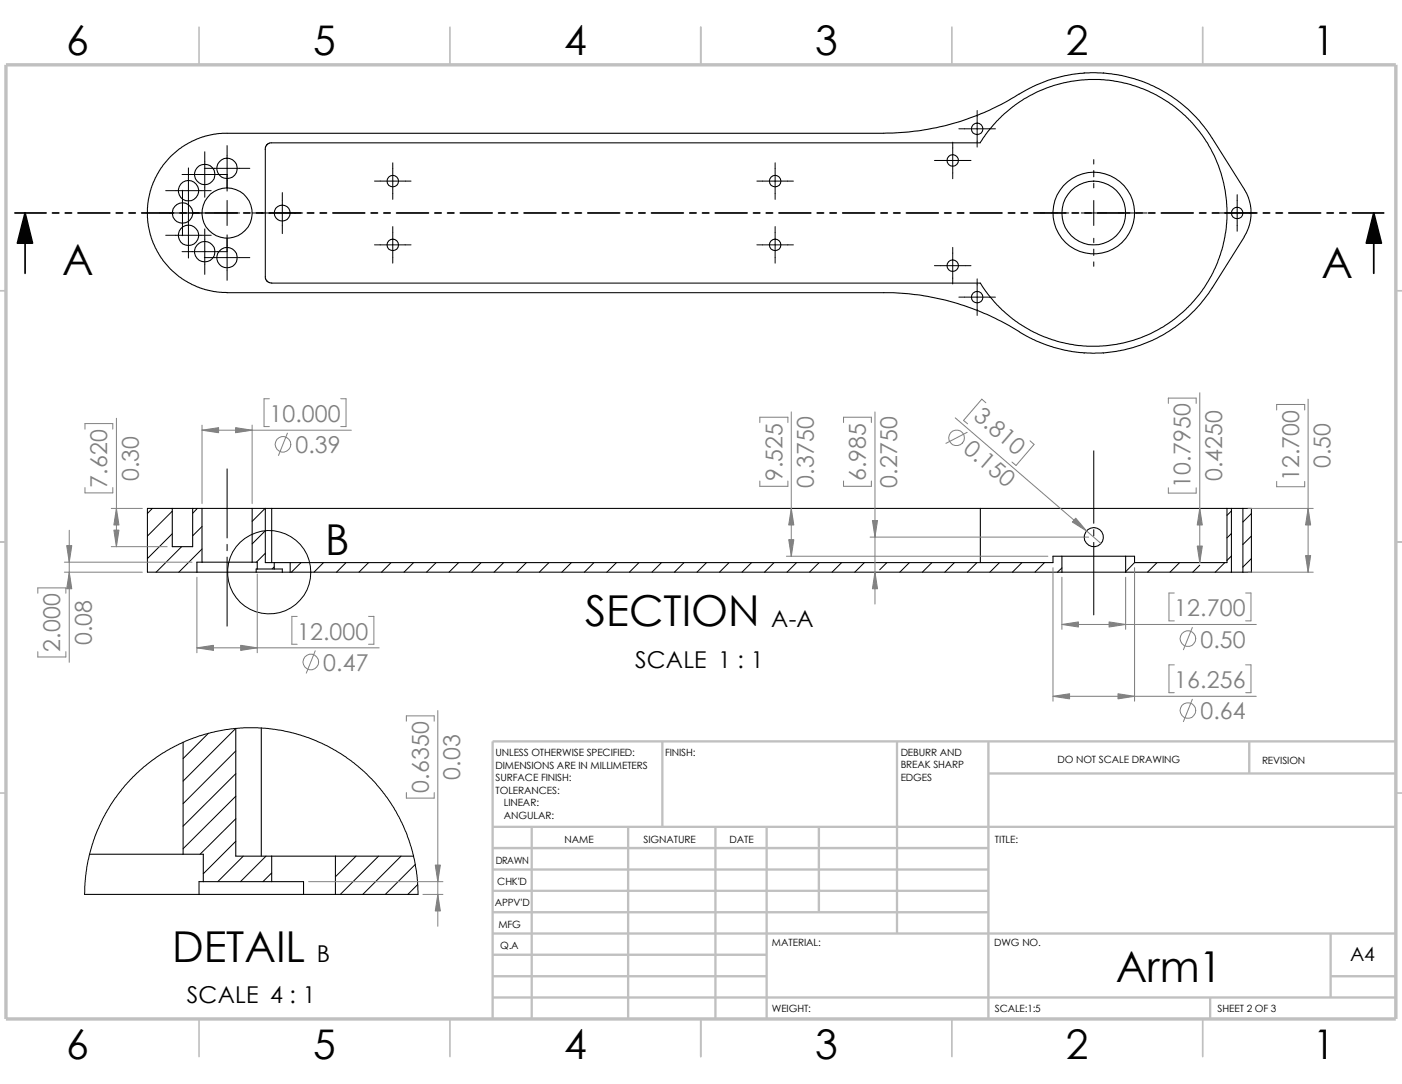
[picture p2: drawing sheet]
<svg xmlns="http://www.w3.org/2000/svg" width="279mm" height="216mm" viewBox="0 0 279 216" stroke-linecap="round" stroke-linejoin="round" font-family="sans-serif">
<g fill="none" stroke="#c0c0c0" stroke-width=".34">
<path d="M39.7 5.4v7.5M89.7 5.4v7.5M139.7 5.4v7.5M189.7 5.4v7.5M239.7 5.4v7.5M-.1 57.9h1.3M278.2 57.9h1.2M-.1 107.9h1.3M278.2 107.9h1.2M-.1 157.9h1.3M278.2 157.9h1.2M39.7 202.9v7.5"/>
<path d="M89.7 202.9v7.5M139.7 202.9v7.5M189.7 202.9v7.5M239.7 202.9v7.5"/>
</g>
<g fill="none" stroke="#c0c0c0" stroke-width=".47">
<path d="M132 147.7v17M178.8 147.7v38.2M197 154.1h81.2M197 147.7v55.2M249 147.7v6.4M278.2 147.7h-180v55.2M98.2 168.9h98.8M98.2 173.2h98.8M98.2 177.4h98.8M98.2 164.7h180M106 164.7v38.2M125.2 164.7v38.2"/>
<path d="M142.6 164.7v38.2M152.8 164.7v38.2M163.2 164.7v17M98.2 194.4h54.6M98.2 185.9h180M98.2 190.2h54.6M98.2 198.7h180M98.2 181.7h98.8M241.2 198.7v4.2M265.2 194.4h13M265.2 185.9v12.8"/>
</g>
<path d="M1.2 12.9h277v190h-277z" fill="none" stroke="#c0c0c0" stroke-width=".68" stroke-linecap="butt"/>
<g fill="none" stroke="#000" stroke-width=".2">
<path d="M33 38h9.1M36.3 34.8h9M36.4 37.9v9M37.5 33.4v18M40.7 33.5h9.1M40.8 30.2v9.1M45.3 29v9.1M45.3 39.9v5M56.3 38.4v8.1M74.6 36.1h7.3M78.3 32.4v7.3M150.8 36.1h7.3"/>
<path d="M154.5 32.4v7.3M186.2 32h7.3M189.9 28.3v7.3M191.1 25.7h7.3M194.7 22v7.3M218 31.8v.9M218 34v1.2M218 36.5v.9M218 39.9v5M246.5 38.8v7.3M31.8 42.4h9.1M33 46.9h9.1"/>
<path d="M36.3 50.1h9M40.7 51.3h9.1M40.8 45.6v9.1M42.8 42.4h5M45.3 46.8v9M50.2 42.4h10.1M74.6 48.8h7.3M78.3 45.1v7.3M150.8 48.8h7.3M154.5 45.1v7.3M186.2 52.9h7.3M189.9 49.3v7.3"/>
<path d="M191.1 59.2h7.3M194.7 55.5v7.3M207.3 42.4h.9M209.5 42.4h1.3M212 42.4h1M215.5 42.4h5M218 47.5v.8M218 49.6v1.3M218 52.2v.8M223 42.4h.9M225.1 42.4h1.3M227.7 42.4h.9"/>
<path d="M242.9 42.4h7.3M45.3 93.4v13.7M218 89.8v14.4M30.4 101.3l-1 1M34.3 101.8l-4.9 5M34.3 106.3l-4.9 5M36.2 108.9l-5.1 5.1M39.3 101.3l-.9 .9M40.3 104.9l-1.9 1.8M40.3 109.3l-4.7 4.7M45.3 108.4v1.3M45.3 111v13.7"/>
<path d="M52.8 101.3l-2.6 2.5M52.9 105.7l-2.7 2.6M52.9 110.2l-1.8 1.8M54.7 112.9l-.5 .4M60 112.1l-1.9 1.9M64.5 112.1l-1.9 1.9M69 112.1l-1.9 1.9M73.4 112.1l-1.9 1.9M77.9 112.1l-1.9 1.9M82.4 112.1l-1.9 1.9M86.9 112.1l-1.9 1.9M91.4 112.1l-1.9 1.9"/>
<path d="M95.9 112.1l-1.9 1.9M100.4 112.1l-1.9 1.9M104.9 112.1l-1.9 1.9M109.4 112.1l-1.9 1.9M113.9 112.1l-1.9 1.9M118.4 112.1l-1.9 1.9M122.9 112.1l-2 1.9M127.3 112.1l-1.9 1.9M131.8 112.1l-1.9 1.9M136.3 112.1l-1.9 1.9M140.8 112.1l-1.9 1.9M145.3 112.1l-1.9 1.9"/>
<path d="M149.8 112.1l-1.9 1.9M154.3 112.1l-1.9 1.9M158.7 112.1l-1.9 1.9M163.2 112.1l-1.9 1.9M167.7 112.1l-1.9 1.9M172.3 112.1l-2 1.9M176.7 112.1l-1.4 1.4M181.2 112.1l-1.9 1.9M185.7 112.1l-1.9 1.9M190.2 112.1l-1.9 1.9M194.7 112.1l-1.9 1.9M199.2 112.1l-1.9 1.9"/>
<path d="M203.7 112.1l-1.9 1.9M208.2 112.1l-2 1.9M211.6 113.1l-.9 .9M218 105.5v1.3M218 108v14.5M226.1 112.1l-1.8 1.8M230.6 112.1l-1.9 1.9M235.1 112.1l-1.9 1.9M239.1 112.6l-1.4 1.4M244.1 112.1l-1.9 1.9M245.4 106.3l-.9 .8M245.4 110.7l-.9 .9"/>
<path d="M245.4 101.8l-.9 .9M249.4 102.3l-1.7 1.7M249.4 106.8l-1.7 1.7M249.4 111.3l-1.7 1.6M41.5 146l-5 5.1M47 145.1l-10.5 10.5M47 149.6l-10.5 10.5M47 154.1l-10.5 10.4M47 158.6l-10.5 10.4M16.8 178.1l.3-3.6 .5-3.2 .8-3.1 1.1-3 1.5-3.1 1.9-3.1 2-2.6 1.6-1.7 2.2-2 2.6-2 2.7-1.6 3-1.5 2.8-1 3.1-.9 3.2-.5 2.5-.3h2.8l3.3 .3 3.1 .6 3.6 1.1 3.8 1.6 2.8 1.7 2.6 1.8 2.5 2.1 1.9 2 2.1 2.7 1.9 3 1.9 3.9 1.1 3 .6 2.8 .5 2.9 .2 3.7M47 163.1l-7.1 7M47 167.6l-6.5 6.4"/>
<path d="M48.5 170.5l-5.1 5.1M53 170.5l-5.1 5.1M54.1 173.9l-1.7 1.7M71 170.5l-4.2 4.1M75.4 170.5l-7.6 7.6M79.9 170.5l-7.6 7.6M82.8 172.2l-6 5.9M83.2 176.2l-1.9 1.9"/>
<circle cx="53.6" cy="114" r="8.3"/>
</g>
<g fill="none" stroke="#000" stroke-width=".21">
<path d="M216.1 14.5v.1M219.9 14.5v.1M195.3 28.4l2.7-3.6 2.3-2.3a26.6 26.6 0 0 1 38.5 3.4 26.6 26.6 0 0 1-5.6 38.3 26.6 26.6 0 0 1-37.8-7.8l-141.6-.1-.5-.2-.4-.7v-25.7M195.4 28.4h-141.6l-.7 .5-.3 .8M247.9 47.1l1-1.9 .4-2v-2l-.5-1.7-.6-1.4-6.6-10.5-1.4-2a28 28 0 0 0-38-6.3 51.3 51.3 0 0 1-26.1 7.2l-132.4 .1-2.9 .5-2.5 1-2.1 1.2-2.2 1.9-1.9 2.2-1.6 3.1-1 3.4-.2 2.5 .2 2.5 1 3.4 1.6 3.1 1.9 2.2 2.2 1.9 2.1 1.2 2.5 1 2.9 .5 132.4 .1a51.6 51.6 0 0 1 28.5 8.6l2.1 1.1 2.9 1a28 28 0 0 0 32-11.7l6.4-10.1M216.1 70.3v.1M219.9 70.3v.1M34.3 101.3h-4.9v12.7h9.8M34.3 101.3v7.6h4.1v-7.6M34.3 101.3h4.1M38.4 101.3h1.9M39.2 114h11.9"/>
<path d="M40.3 112h-1.1v2M40.3 101.3v10.7M40.3 112h9.9M40.3 101.3h9.9M50.2 101.3h2.7M50.2 112h1.1v1.3M50.2 101.3v10.7M51.1 114h5.2M51.3 113.3h3.4M51.3 113.3h-.2v.7M52.9 101.3h1.2M52.9 101.3v10.8h1.8"/>
<path d="M54.1 101.3h141.3M54.1 101.3v10.8M54.7 113.3h1.6v.7M54.7 112.1v1.2M54.7 112.1h3.1M56.3 114h1.5M57.8 112.1v1.9M57.8 114h153.8M195.4 101.3h49.1M195.4 101.3v10.8M211.6 110.8h12.7M211.6 114h12.7"/>
<path d="M211.6 110.8h-1.8v1.3h-152M211.6 110.8v3.2M224.3 114h21.1M224.3 110.8v3.2M244.5 101.3v10.8h-18.4v-1.3h-1.8M244.5 101.3h.9M245.4 101.3h2.3M245.4 114h2.3M245.4 101.3v12.7M247.7 101.3h1.7v12.7h-1.7M247.7 101.3v12.7M36.5 147.8v22.3"/>
<path d="M47 145.1v25.4h7.1M52.1 145v25.5M16.8 178.1h22.9M17.9 170.1h18.6M36.5 170.1h4v5.5M39.7 178.1h20.8M40.5 175.6h13.6M40.5 175.6h-.8v2.5M54.1 175.6h6.4v2.5M54.1 170.5h12.7M54.1 170.5v5.1M60.5 178.1h6.3"/>
<path d="M66.8 170.5v7.6M66.8 170.5h15.6M66.8 178.1h16.5"/>
<circle cx="37.6" cy="38" r="2.03"/>
<circle cx="40.8" cy="34.8" r="2.03"/>
<circle cx="45.2" cy="33.5" r="2.04"/>
<circle cx="78.3" cy="36.1" r="1.16"/>
<circle cx="154.5" cy="36.1" r="1.16"/>
<circle cx="189.9" cy="32" r="1.14"/>
<circle cx="194.7" cy="25.7" r="1.16"/>
<circle cx="36.4" cy="42.4" r="2.04"/>
<circle cx="37.6" cy="46.9" r="2.03"/>
<circle cx="40.8" cy="50.1" r="2.04"/>
<circle cx="45.2" cy="51.3" r="2.04"/>
<circle cx="45.3" cy="42.4" r="5"/>
<circle cx="56.2" cy="42.4" r="1.58"/>
<circle cx="78.3" cy="48.8" r="1.16"/>
<circle cx="154.5" cy="48.8" r="1.16"/>
<circle cx="189.9" cy="52.9" r="1.14"/>
<circle cx="194.7" cy="59.2" r="1.16"/>
<circle cx="218" cy="42.4" r="6.4"/>
<circle cx="218" cy="42.4" r="8.1"/>
<circle cx="246.6" cy="42.4" r="1.16"/>
<circle cx="218" cy="107" r="1.91"/>
</g>
<g fill="none" stroke="#808080" stroke-width=".2">
<path d="M53.7 79.4h-1.1v5.6h1.1M67.9 79.4h1.1v5.6h-1.1M239.1 78.2v33.9M260.7 79.5v34.5M16.9 85.5v-1.1h5.6v1.1M16.9 97.1v1.1h5.6v-1.1M23.2 83.3v25.6M40.3 85.7h29.7M40.3 84.7v15.6M50.2 84.7v15.6M57.3 86.3l-1.8 4.4M151.4 95.8v1.1h5.6v-1.1"/>
<path d="M151.4 84.2v-1.1h5.6v1.1M157.7 82v28.8M168.1 84.2v-1.1h5.6v1.1M168.1 95.8v1.1h5.6v-1.1M174.4 82v38.3M190.4 83.2l29 25M192.7 86.1l-4.2 2.2M196.5 80.2l-.8-.7-3.7 4.2 .8 .7M205.3 87.8l.8 .7-3.6 4.2-.8-.7M232.8 80.3v-1h5.6v1M232.8 97.2v1h5.6v-1M254.4 81.7v-1.1h5.6v1.1"/>
<path d="M254.4 95.9v1h5.6v-1M7.5 118.2v-1.1h5.6v1.1M12.8 114h15.6M12.8 112h25.5M13.8 105.6v26.3M22.2 101.3h6.2M22.2 108.9h11.1M39.2 115v15M51.3 114.3v15.7M156.7 110.8h52.1M173.4 107h43.6M209.8 113.1v26.6"/>
<path d="M211.6 115v10.3M224.3 115v10.3M226.1 113.1v26.6M234 118.1h-1v5.6h1M248.2 118.1h1.1v5.6h-1.1M248.7 101.3h13M248.7 114h13M7.5 129.8v1.1h5.6v-1.1M39.2 129h36.4M59.2 122.8h-1v5.5h1M62.8 129.6l-1.8 4.5M73.4 122.8h1.1v5.5h-1.1"/>
<path d="M209.8 138.7h40.6M211.6 124.4h38.8M234 132.4h-1v5.6h1M237.6 139.3l-1.8 4.4M237.6 125l-1.8 4.4M248.2 132.4h1.1v5.6h-1.1M81 143.6v-1h5.5v1M81 157.9v1.1h5.5v-1.1M87.2 141.5v43M61.5 175.6h26.8M84.3 178.1h4"/>
<circle cx="56.4" cy="88.5" r="1.55"/>
<circle cx="190.6" cy="87.2" r="1.56"/>
<circle cx="62" cy="131.8" r="1.55"/>
<circle cx="236.7" cy="127.2" r="1.56"/>
<circle cx="236.7" cy="141.5" r="1.56"/>
</g>
<g fill="#808080" stroke="#808080" stroke-width=".2">
<path d="M86.7 172.3h1.1l-.6 3.3z"/>
<path d="M87.2 178.1l.6 3.3h-1.1z"/>
<path d="M211.6 124.4l3.3-.5v1z"/>
<path d="M238.6 108.8h1l-.5 3.3z"/>
<path d="M13.3 108.7h1l-.5 3.3z"/>
<path d="M222.8 138.2l3.3 .5-3.3 .5z"/>
<path d="M260.7 101.3l.5 3.3h-1z"/>
<path d="M39.2 129l3.3-.5v1z"/>
<path d="M157.2 107.5h1l-.5 3.3z"/>
<path d="M239.1 101.3l.5 3.3h-1z"/>
<path d="M174.4 114l.5 3.3h-1z"/>
<path d="M209.8 138.7l3.3-.5v1z"/>
<path d="M40.3 85.7l3.3-.5v1z"/>
<path d="M23.2 101.3l.5 3.3h-1z"/>
<path d="M13.8 114l.5 3.3h-1z"/>
<path d="M221 123.9l3.3 .5-3.3 .5z"/>
<path d="M22.7 105.6h1l-.5 3.3z"/>
<path d="M48 128.5l3.3 .5-3.3 .5z"/>
<path d="M157.7 101.3l.5 3.3h-1z"/>
<path d="M46.9 85.2l3.3 .5-3.3 .5z"/>
<path d="M260.2 110.7h1l-.5 3.3z"/>
<path d="M173.9 103.7h1l-.5 3.3z"/>
<path d="M214.4 103.2l2.1 2.5-2.8-1.7z"/>
</g>
<path d="M5 42.4l1.5 6h-3zM273.8 42.4l1.5 6h-3z" fill="#000" stroke="#000" stroke-width=".34"/>
<g fill="none" stroke="#000" stroke-width=".34">
<path d="M3 42.4h6.2M5 42.4v12M10.5 42.4h1.2M13 42.4h1.3M15.5 42.4h6.4M23.2 42.4h1.2M25.7 42.4h1.3M28.2 42.4h6.4M35.9 42.4h1.2M38.4 42.4h1.3M40.9 42.4h6.4M48.6 42.4h1.2"/>
<path d="M51.1 42.4h1.3M53.6 42.4h6.4M61.3 42.4h1.2M63.8 42.4h1.3M66.3 42.4h6.4M74 42.4h1.2M76.5 42.4h1.3M79 42.4h6.4M86.7 42.4h1.2M89.2 42.4h1.3M91.7 42.4h6.4M99.4 42.4h1.2"/>
<path d="M101.9 42.4h1.3M104.4 42.4h6.4M112.1 42.4h1.2M114.6 42.4h1.3M117.1 42.4h6.4M124.8 42.4h1.2M127.3 42.4h1.3M129.8 42.4h6.4M137.5 42.4h1.2M140 42.4h1.3M142.5 42.4h6.4M150.2 42.4h1.2"/>
<path d="M152.7 42.4h1.3M155.2 42.4h6.4M162.9 42.4h1.2M165.4 42.4h1.3M167.9 42.4h6.4M175.6 42.4h1.2M178.1 42.4h1.3M180.6 42.4h6.4M188.3 42.4h1.2M190.8 42.4h1.3M193.3 42.4h6.4M201 42.4h1.2"/>
<path d="M203.5 42.4h1.3M206 42.4h6.4M213.7 42.4h1.2M216.2 42.4h1.3M218.7 42.4h6.4M226.4 42.4h1.2M228.9 42.4h1.3M231.4 42.4h6.4M239.1 42.4h1.2M241.6 42.4h1.3M244.1 42.4h6.4M251.8 42.4h1.2"/>
<path d="M254.3 42.4h1.3M256.8 42.4h6.4M264.5 42.4h1.2M267 42.4h1.3M269.5 42.4h6.3M273.8 42.4v12"/>
</g>
<g font-size="8.5">
<text x="12.4" y="54.9">A</text>
<text x="263.4" y="55.5">A</text>
<text x="64.8" y="110.6">B</text>
<text x="116.6" y="124.8">SECTION</text>
<text x="34.3" y="191.5">DETAIL</text>
<text x="222.4" y="195.7">Arm1</text>
</g>
<g font-size="8.1">
<text x="13.2" y="10.9">6</text>
<text x="62.4" y="10.9">5</text>
<text x="112.4" y="10.9">4</text>
<text x="162.4" y="10.9">3</text>
<text x="212.4" y="10.9">2</text>
<text x="261.7" y="10.9">1</text>
<text x="13.2" y="210.9">6</text>
<text x="62.4" y="210.9">5</text>
<text x="112.4" y="210.9">4</text>
<text x="162.4" y="210.9">3</text>
<text x="212.4" y="210.9">2</text>
<text x="261.7" y="210.9">1</text>
</g>
<g font-size="4.6" fill="#808080">
<text x="193.8" y="83.3" transform="rotate(41 193.8 83.3)">3.810</text>
<text x="53.7" y="84">10.000</text>
<text x="191.7" y="89.7" transform="rotate(41 191.7 89.7)">0.150</text>
<text x="27.6" y="95.8" transform="rotate(-90 27.6 95.8)">0.30</text>
<text x="58.9" y="90.3">0.39</text>
<text x="155.9" y="95.8" transform="rotate(-90 155.9 95.8)">9.525</text>
<text x="172.6" y="95.8" transform="rotate(-90 172.6 95.8)">6.985</text>
<text x="243.5" y="95.9" transform="rotate(-90 243.5 95.9)">0.4250</text>
<text x="258.9" y="95.9" transform="rotate(-90 258.9 95.9)">12.700</text>
<text x="265.2" y="93.3" transform="rotate(-90 265.2 93.3)">0.50</text>
<text x="21.4" y="97.1" transform="rotate(-90 21.4 97.1)">7.620</text>
<text x="162.2" y="97.1" transform="rotate(-90 162.2 97.1)">0.3750</text>
<text x="178.8" y="97.1" transform="rotate(-90 178.8 97.1)">0.2750</text>
<text x="237.3" y="97.2" transform="rotate(-90 237.3 97.2)">10.7950</text>
<text x="234" y="122.7">12.700</text>
<text x="12" y="129.8" transform="rotate(-90 12 129.8)">2.000</text>
<text x="18.3" y="128.5" transform="rotate(-90 18.3 128.5)">0.08</text>
<text x="59.2" y="127.4">12.000</text>
<text x="239.2" y="129">0.50</text>
<text x="64.4" y="133.6">0.47</text>
<text x="234" y="137">16.256</text>
<text x="239.2" y="143.3">0.64</text>
<text x="91.7" y="155.3" transform="rotate(-90 91.7 155.3)">0.03</text>
<text x="85.4" y="157.9" transform="rotate(-90 85.4 157.9)">0.6350</text>
</g>
<g font-size="4.6">
<text x="153.7" y="124.9">A-A</text>
<text x="126.6" y="133.1">SCALE 1 : 1</text>
<text x="63.2" y="191.6">B</text>
<text x="37.3" y="199.8">SCALE 4 : 1</text>
</g>
<text font-size="3.9" x="269.1" y="191.5">A4</text>
<g font-size="2">
<text x="98.8" y="150.6">UNLESS OTHERWISE SPECIFIED:</text>
<text x="98.8" y="153.1">DIMENSIONS ARE IN MILLIMETERS</text>
<text x="98.8" y="155.6">SURFACE FINISH:</text>
<text x="132.5" y="150.6">FINISH:</text>
<text x="179.5" y="155.5">EDGES</text>
<text x="179.5" y="150.5">DEBURR AND</text>
<text x="179.5" y="153">BREAK SHARP</text>
<text x="210.8" y="151.9">DO NOT SCALE DRAWING</text>
<text x="251.5" y="152.1">REVISION</text>
<text x="98.8" y="158.1">TOLERANCES:</text>
<text x="100.4" y="160.6">LINEAR:</text>
<text x="100.4" y="163.1">ANGULAR:</text>
<text x="112.5" y="168">NAME</text>
<text x="128.2" y="167.9">SIGNATURE</text>
<text x="145.4" y="167.9">DATE</text>
<text x="198.3" y="167.9">TITLE:</text>
<text x="98.8" y="172.1">DRAWN</text>
<text x="99.1" y="176.3">CHK'D</text>
<text x="98.6" y="180.4">APPV'D</text>
<text x="99.3" y="184.8">MFG</text>
<text x="99.7" y="189">Q.A</text>
<text x="153.8" y="188.5">MATERIAL:</text>
<text x="198.1" y="188.5">DWG NO.</text>
<text x="153.8" y="201.5">WEIGHT:</text>
<text x="198.2" y="201.6">SCALE:1:5</text>
<text x="242.7" y="201.6">SHEET 2 OF 3</text>
</g>
</svg>
